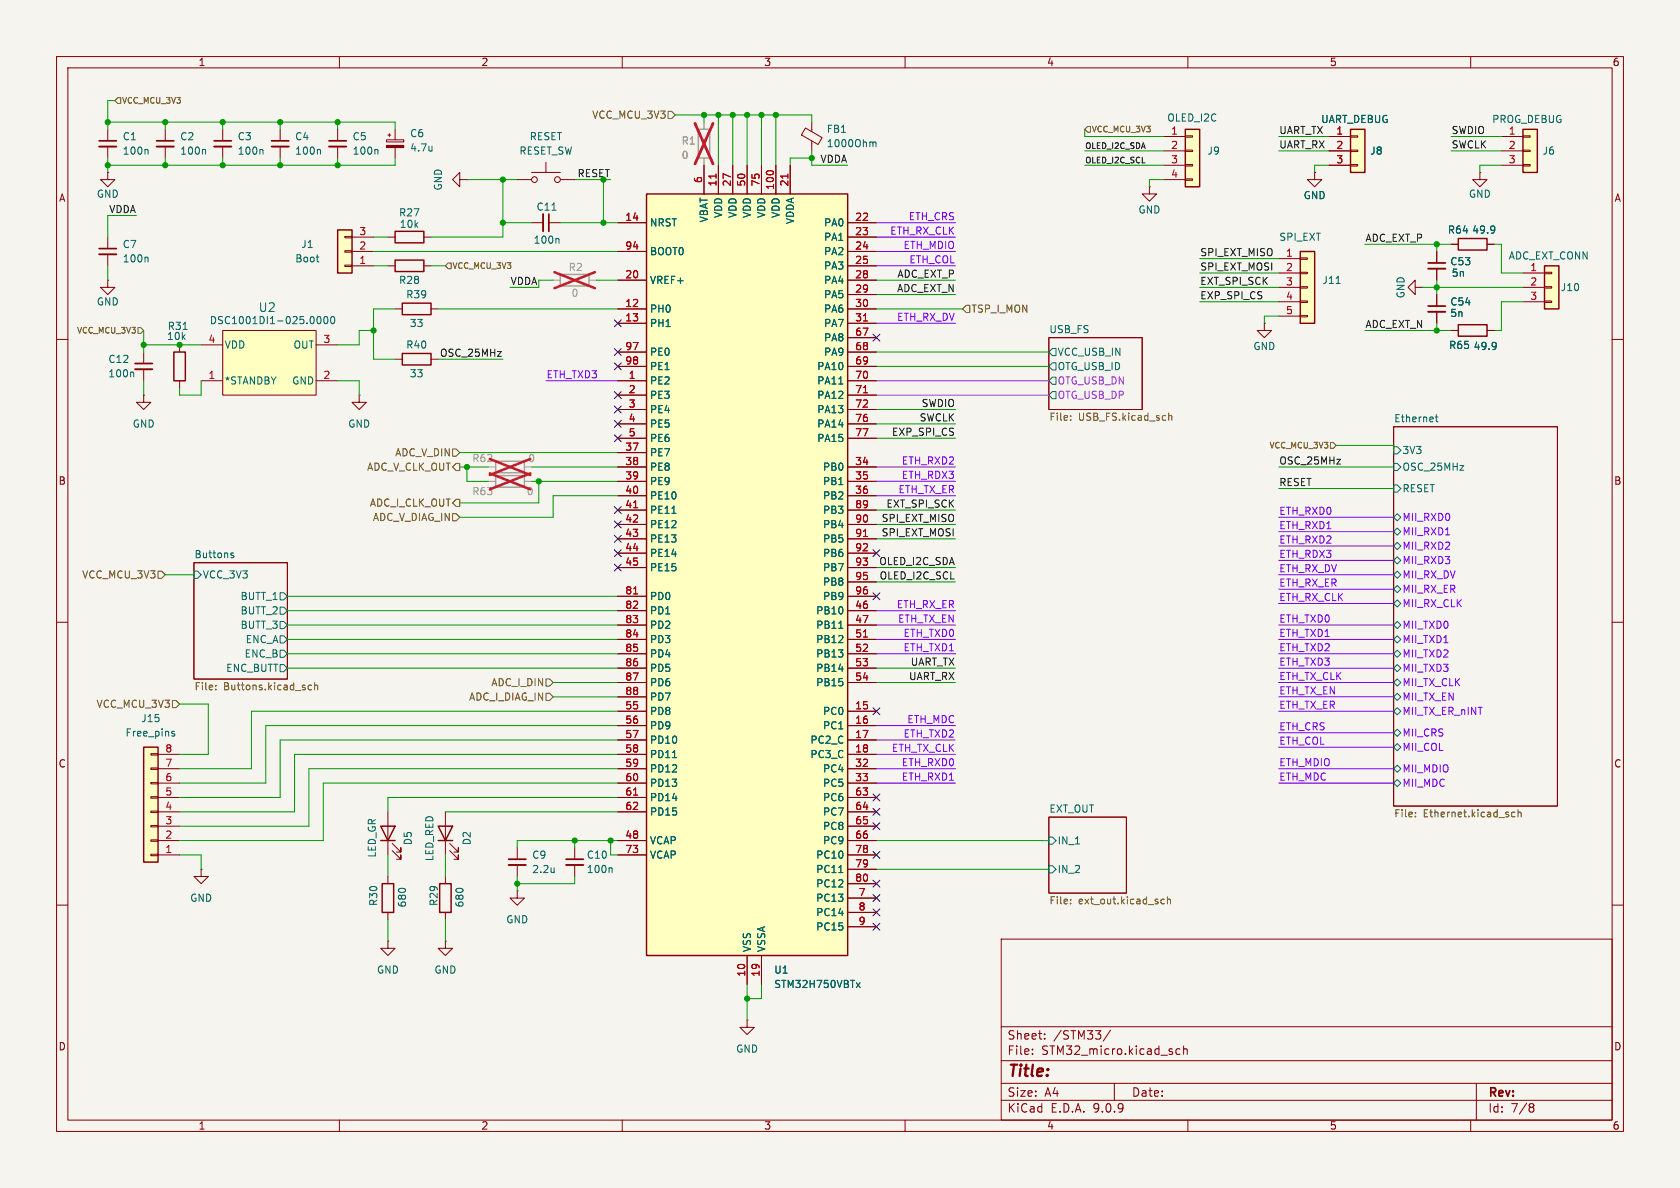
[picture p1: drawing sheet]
<svg xmlns="http://www.w3.org/2000/svg" width="297mm" height="210mm" viewBox="0 0 297 210" stroke-linecap="round" stroke-linejoin="round" font-family="sans-serif">
<path d="M0 0h297v210h-297z" fill="#f5f4ef" stroke="#f5f4ef" stroke-width=".18"/>
<g fill="none" stroke="#840000" stroke-width=".18">
<path d="M10 10h277v190h-277zM12 12h273v186h-273zM60 10v2M110 10v2M160 10v2M210 10v2M260 10v2M94 39.4h2M97 39.4h2.1M185.4 59.7h16.5v12.7h-16.5zM10 60h2M246.4 75.4h28.9v67.1h-28.9z"/>
<path d="M285 60h2M34.3 99.5h16.5v20.5h-16.5zM10 110h2M285 110h2M185.4 144.4h13.7v13.5h-13.7zM10 160h2M177 166h108v32h-108zM285 160h2M60 198v2M110 198v2M160 198v2M177 194.5h108"/>
<path d="M177 191.5h108M177 187.5h108M177 181.5h108M182.5 186.3v.1M182.5 185.5v.1M184.7 183.6v.1M184.7 182.8v.1M196.3 182.1l-1.3 2M197 191.5v3M208.6 185.5l-.4-.1-.3 .3v.4l.1 .2h.6M209.2 185.5l.3-.1 .3 .1 .1 .9M209.2 184.9v1.5"/>
<path d="M210 198v2M260 198v2M261 191.5v6.5M270.6 195.1l.4 .1 .2 .2-.3 .3M270.6 195.7h.3M270.9 195.7l.2 .2 .1 .4-.2 .2-.4 .1"/>
</g>
<g fill="none" stroke="#006464" stroke-width=".18">
<path d="M97.6 37.2h.7M98.6 42.2l.2 .1v.7M186.1 64.1h.6v1.3h-.6l-.7-.6zM186.1 61.6h.6v1.3h-.6l-.7-.7zM186.1 66.7h.6v1.2h-.6l-.7-.6zM186.1 69.2h.6v1.3h-.6l-.7-.6zM246.4 79h.6l.6 .6-.6 .6h-.6zM253.7 73.7h.5M253.9 73.3v1.1l.3 .2M40.8 98l.5 .3-.1 .3-.4-.1M41.3 97.8l-.3-.1-.2 .2M246.4 91.4l.6-.6 .6 .6-.6 .7z"/>
<path d="M246.4 94l.6-.7 .6 .7-.6 .6zM246.4 96.5l.6-.6 .6 .6-.6 .7zM246.4 99.1l.6-.7 .6 .7-.6 .6zM246.4 81.9h.6l.6 .7-.6 .6h-.6zM246.4 85.7h.6l.6 .7-.6 .6h-.6zM34.3 101h.6l.7 .6-.7 .6h-.6zM49.5 104.8h.7l.6 .6-.6 .6h-.7zM49.5 107.3h.7l.6 .7-.6 .6h-.7zM49.5 109.9h.7l.6 .6-.6 .6h-.7zM49.5 112.4h.7l.6 .6-.6 .7h-.7zM49.5 114.9h.7l.6 .7-.6 .6h-.7zM49.5 117.5h.7l.6 .6-.6 .6h-.7z"/>
<path d="M246.4 106.7l.6-.7 .6 .7-.6 .6zM246.4 101.6l.6-.6 .6 .6-.6 .6zM246.4 104.1l.6-.6 .6 .6-.6 .7zM246.4 110.5l.6-.6 .6 .6-.6 .6zM246.4 115.6l.6-.7 .6 .7-.6 .6zM246.4 118.1l.6-.6 .6 .6-.6 .6zM246.4 113l.6-.6 .6 .6-.6 .7zM246.4 132.1l.6-.7 .6 .7-.6 .6zM246.4 129.5l.6-.6 .6 .6-.6 .7zM246.4 135.9l.6-.6 .6 .6-.6 .6zM246.4 120.7l.6-.7 .6 .7-.6 .6zM246.4 123.2l.6-.6 .6 .6-.6 .6z"/>
<path d="M246.4 125.7l.6-.6 .6 .6-.6 .7zM247 137.8l.6 .6-.6 .7-.6-.7zM185.4 148h.7l.6 .6-.6 .6h-.7zM185.4 153h.7l.6 .7-.6 .6h-.7z"/>
</g>
<g fill="none" stroke="#725600" stroke-width=".18">
<path d="M189.3 74.2v.1M189.3 73.5v.1M206.6 73v1.3M206.6 73.6l.2-.1h.3l.1 .8M38.1 121.8v.1M38.1 121.2v.1M55.1 121.2l-.4-.1-.2 .2 .1 .6h.5M55.6 121.2l.2-.1 .3 .1 .1 .7M55.6 120.7v1.2M189.3 159v.1M189.3 159.7v.1M205.3 159.7l.2 .1 .3-.1"/>
<path d="M205.8 159l-.3-.1-.2 .2M206.4 159.1l.2-.2 .3 .1v.8M206.4 158.5v1.3M250.2 144.3v.1M250.2 143.6v.1M267.8 143.6h-.3l-.3 .2 .1 .5h.5M268.4 143.7l.2-.1h.3v.8M268.4 143.1v1.3"/>
</g>
<path d="M255.6 94.6h.7" fill="none" stroke="#7a00ff" stroke-width=".18"/>
<path d="M97 37.8v3.1" fill="none" stroke="#840000" stroke-width=".3"/>
<path d="M96 37.8v3.1" fill="none" stroke="#840000" stroke-width=".33"/>
<path d="M25.4 132.1h2.5v20.3h-2.5z" fill="#ffffc2"/>
<path d="M25.4 132.1h2.5v20.3h-2.5zM67.3 146.1h2.5l-1.2 2.5zM67.3 148.6h2.5M67.6 156.2h2v5.1h-2zM77.5 146.1h2.5l-1.3 2.5zM77.5 148.6h2.5M77.7 156.2h2.1v5.1h-2.1z" fill="none" stroke="#840000" stroke-width=".25"/>
<g fill="none" stroke="#840000" stroke-width=".18">
<path d="M59.7 22.9v2M59.7 25.9v2M68.3 24.7h3.1v.4h-3.1zM68.6 23.9h.5M68.8 23.6v.5M69.8 22.9v1.8M69.8 26.1v1.8M223.5 57.2v1.2h1.3l-1.3 1.3-1.3-1.3h1.3M223.5 57.2h.1M254 52.1v2M254 55.1v2.1M25.4 62.2v2.1"/>
<path d="M25.4 65.3v2M26.7 138.3h1.2v.3h-1.2zM26.7 135.8h1.2v.2h-1.2zM26.7 133.2h1.2v.3h-1.2zM27.9 138.4h3.8M27.9 135.9h3.8M27.9 133.4h3.8M26.7 151h1.2v.3h-1.2zM26.7 148.5h1.2v.2h-1.2zM26.7 145.9h1.2v.3h-1.2zM26.7 143.4h1.2v.2h-1.2zM26.7 140.8h1.2v.3h-1.2z"/>
<path d="M27.9 151.1h3.8M27.9 148.6h3.8M27.9 146.1h3.8M27.9 143.5h3.8M27.9 141h3.8M35.6 153.7v1.2h1.2l-1.2 1.3-1.3-1.3h1.3M35.6 153.7h.1M68.6 143.5v7.6M68.6 154.9v1.3M69.3 150.4l1.6 1.5v-.8v.8h-.8M69.3 149.1l1.6 1.5v-.7v.7h-.8M78.7 143.5v7.6"/>
<path d="M78.7 154.9v1.3M79.5 150.4l1.5 1.5v-.8v.8h-.7M79.5 149.1l1.5 1.5v-.7v.7h-.7M101.6 149.9v2M101.6 152.9v2M68.6 166.4v1.2h1.2l-1.2 1.3-1.3-1.3h1.3M68.6 166.4h.1M68.6 161.3v1.3M78.7 166.4v1.2h1.3l-1.3 1.3-1.2-1.3h1.2M78.7 166.4h.1M78.7 161.3v1.3M132.1 180.3v1.3h1.2l-1.2 1.3-1.3-1.3h1.3"/>
<path d="M132.1 180.3h.1"/>
</g>
<path d="M66.6 26.4l.2 .2v.7M76.4 25.9v.8M76.4 26.6h-.1M23.5 65.8l.1 .2v.6M30.4 129.6l.5 .3-.1 .2h-.3M30.4 129.3h.4M108 153.4l.2 .2v.6" fill="none" stroke="#006464" stroke-width=".18"/>
<path d="M58.2 24.9h3M252.5 54.1h3M23.9 64.3h3M100.1 151.9h3" fill="none" stroke="#840000" stroke-width=".3"/>
<path d="M58.2 25.9h3M252.5 55.1h3M23.9 65.3h3M100.1 152.9h3" fill="none" stroke="#840000" stroke-width=".33"/>
<path d="M68.3 25.7h3.1v.4h-3.1z" fill="#840000" stroke="#840000" stroke-width=".18"/>
<path d="M87.6 81.5h5.1v2.1h-5.1z" fill="none" stroke="#9c9b98" stroke-width=".25"/>
<path d="M86.4 82.6h1.2M92.7 82.6h1.3" fill="none" stroke="#9c9b98" stroke-width=".18"/>
<path d="M86.6 81.1l7.2 2.9M93.8 81.1l-7.2 2.9" fill="none" stroke="#e12e31" stroke-width=".46"/>
<path d="M114.3 34.3h35.6v134.6h-35.6z" fill="#ffffc2"/>
<path d="M114.3 34.3h35.6v134.6h-35.6zM69.8 46h5.1v2h-5.1zM71.1 53.6h5.1v2h-5.1zM257.8 57.4h5.1v2h-5.1zM71.1 62.5h5.1v2h-5.1z" fill="none" stroke="#840000" stroke-width=".25"/>
<g fill="none" stroke="#840000" stroke-width=".18">
<path d="M109.2 39.4h5.1M124.5 29.2v5.1M127 29.2v5.1M129.5 29.2v5.1M132.1 29.2v5.1M134.6 29.2v5.1M137.2 29.2v5.1M139.7 29.2v5.1M149.9 39.4h5M261.6 30.5v1.3h1.3l-1.3 1.2-1.3-1.2h1.3M261.6 30.5h.1M68.6 47h1.2"/>
<path d="M69.8 54.6h1.3M74.9 47h1.3M76.2 54.6h1.3M109.2 44.5h5.1M109.2 49.5h5.1M109.2 54.6h5.1M109.2 57.2h5.1M149.9 44.5h5M149.9 49.5h5M149.9 54.6h5M149.9 57.2h5M149.9 41.9h5"/>
<path d="M149.9 47h5M149.9 52.1h5M149.9 59.7h5M256.5 58.4h1.3M262.9 58.4h1.3M69.8 63.5h1.3M76.2 63.5h1.3M109.2 62.2h5.1M109.2 64.8h5.1M109.2 67.3h5.1M109.2 69.9h5.1M109.2 72.4h5.1"/>
<path d="M109.2 74.9h5.1M109.2 77.5h5.1M149.9 62.2h5M149.9 64.8h5M149.9 67.3h5M149.9 69.9h5M149.9 72.4h5M149.9 74.9h5M149.9 77.5h5M109.2 80h5.1M109.2 82.6h5.1M109.2 85.1h5.1"/>
<path d="M109.2 87.6h5.1M109.2 90.2h5.1M109.2 92.7h5.1M109.2 95.3h5.1M109.2 97.8h5.1M149.9 82.6h5M149.9 85.1h5M149.9 87.6h5M149.9 90.2h5M149.9 92.7h5M149.9 95.3h5M149.9 97.8h5"/>
<path d="M109.2 100.3h5.1M109.2 105.4h5.1M109.2 108h5.1M109.2 110.5h5.1M109.2 113h5.1M109.2 115.6h5.1M109.2 118.1h5.1M149.9 100.3h5M149.9 105.4h5M149.9 108h5M149.9 110.5h5M149.9 113h5"/>
<path d="M149.9 115.6h5M149.9 118.1h5M149.9 102.9h5M109.2 120.7h5.1M109.2 123.2h5.1M109.2 125.7h5.1M109.2 128.3h5.1M109.2 130.8h5.1M109.2 133.4h5.1M109.2 135.9h5.1M109.2 138.4h5.1M149.9 120.7h5"/>
<path d="M149.9 125.7h5M149.9 128.3h5M149.9 130.8h5M149.9 133.4h5M149.9 135.9h5M149.9 138.4h5M109.2 141h5.1M109.2 143.5h5.1M109.2 148.6h5.1M109.2 151.1h5.1M149.9 141h5M149.9 143.5h5"/>
<path d="M149.9 148.6h5M149.9 151.1h5M149.9 146.1h5M149.9 153.7h5M149.9 156.2h5M149.9 158.8h5M132.1 168.9v5.1M134.6 168.9v5.1M149.9 161.3h5M149.9 163.8h5"/>
</g>
<path d="M148.3 67.9h.7M264.4 60.6h.1a1.07 1.07 0 0 1-.2 1.1M264.5 61.1l-.1 .1M118.8 90.7h.7M148.3 111.1h.7M118.9 133.9h.7M148.3 154.2h.7M151.4 173.7l.7 .9M152.1 173.7l-.7 .9" fill="none" stroke="#006464" stroke-width=".18"/>
<path d="M126.6 30.8v.7M139.3 30.8v.7M152.6 56.7h.8M152.6 69.4h.8M112 89.8h.7M152.6 94.8h.8M112 105h.7M152.6 112.6h.8M112 140.6h.7" fill="none" stroke="#a90000" stroke-width=".18"/>
<path d="M99.1 48.5h5v2h-5zM87.6 84.1h5.1v2h-5.1z" fill="none" stroke="#9c9b98" stroke-width=".25"/>
<path d="M97.8 49.5h1.3M104.1 49.5h1.3M86.4 85.1h1.2M92.7 85.1h1.3" fill="none" stroke="#9c9b98" stroke-width=".18"/>
<path d="M98 48.1l7.2 2.8M105.2 48.1l-7.2 2.8M86.6 83.7l7.2 2.8M93.8 83.7l-7.2 2.8" fill="none" stroke="#e12e31" stroke-width=".46"/>
<path d="M273 47h2.6v7.6h-2.6z" fill="#ffffc2"/>
<path d="M273 47h2.6v7.6h-2.6z" fill="none" stroke="#840000" stroke-width=".25"/>
<path d="M269.2 48.3h3.8M269.2 50.8h3.8M269.2 53.3h3.8M273 48.1h1.3v.3h-1.3zM273 50.7h1.3v.2h-1.3zM273 53.2h1.3v.3h-1.3z" fill="none" stroke="#840000" stroke-width=".18"/>
<path d="M229.9 44.5h2.5v12.7h-2.5z" fill="#ffffc2"/>
<path d="M229.9 44.5h2.5v12.7h-2.5z" fill="none" stroke="#840000" stroke-width=".25"/>
<path d="M19 41.9v2M19 45v2M226.1 45.7h3.8M226.1 48.3h3.8M226.1 50.8h3.8M226.1 53.3h3.8M226.1 55.9h3.8M229.9 45.6h1.2v.2h-1.2zM229.9 48.1h1.2v.3h-1.2zM229.9 50.7h1.2v.2h-1.2zM229.9 53.2h1.2v.3h-1.2zM229.9 55.8h1.2v.2h-1.2z" fill="none" stroke="#840000" stroke-width=".18"/>
<path d="M26 45.5l.2 .1v.7M236.2 50.1h.7" fill="none" stroke="#006464" stroke-width=".18"/>
<path d="M123.4 22.9h2.1v5h-2.1z" fill="none" stroke="#9c9b98" stroke-width=".25"/>
<path d="M124.5 21.6v1.3M124.5 27.9v1.3" fill="none" stroke="#9c9b98" stroke-width=".18"/>
<path d="M122.9 21.8l3.2 7.2M126.1 21.8l-3.2 7.2" fill="none" stroke="#e12e31" stroke-width=".46"/>
<path d="M17.5 43.9h3.1" fill="none" stroke="#840000" stroke-width=".3"/>
<path d="M17.5 45h3.1" fill="none" stroke="#840000" stroke-width=".33"/>
<path d="M238.8 22.9h2.5v7.6h-2.5z" fill="#ffffc2"/>
<path d="M238.8 22.9h2.5v7.6h-2.5zM30.7 62.2h2.1v5.1h-2.1z" fill="none" stroke="#840000" stroke-width=".25"/>
<g fill="none" stroke="#840000" stroke-width=".18">
<path d="M49.5 22.9v2M49.5 25.9v2M142.4 22.6l2.9 1.7-.7 1.3-2.9-1.7zM143.5 21.6v1.6M143.5 24.9v1.8M232.4 30.5v1.3h1.3l-1.3 1.2-1.3-1.2h1.3M232.4 30.5h.1M234.9 24.1h3.9M234.9 26.7h3.9M234.9 29.2h3.9M238.8 24h1.2v.3h-1.2zM238.8 26.5h1.2v.3h-1.2z"/>
<path d="M238.8 29.1h1.2v.2h-1.2zM25.4 69.9v1.2h1.3l-1.3 1.3-1.3-1.3h1.3M25.4 69.9h.1M31.7 61v1.2M31.7 67.3v1.3"/>
</g>
<path d="M48 24.9h3.1" fill="none" stroke="#840000" stroke-width=".3"/>
<path d="M48 25.9h3.1" fill="none" stroke="#840000" stroke-width=".33"/>
<path d="M56.5 26.4l.2 .2v.7M154.3 25.3l.2-.2 .3 .1 .1 .7M32.4 58.2h.7" fill="none" stroke="#006464" stroke-width=".18"/>
<path d="M269.2 22.9h2.6v7.6h-2.6z" fill="#ffffc2"/>
<path d="M269.2 22.9h2.6v7.6h-2.6z" fill="none" stroke="#840000" stroke-width=".25"/>
<path d="M19 22.9v2M19 25.9v2M265.4 24.1h3.8M265.4 26.7h3.8M265.4 29.2h3.8M269.2 24h1.3v.3h-1.3zM269.2 26.5h1.3v.3h-1.3zM269.2 29.1h1.3v.2h-1.3z" fill="none" stroke="#840000" stroke-width=".18"/>
<path d="M17.5 24.9h3.1" fill="none" stroke="#840000" stroke-width=".3"/>
<path d="M17.5 25.9h3.1" fill="none" stroke="#840000" stroke-width=".33"/>
<path d="M26 26.4l.2 .2v.7" fill="none" stroke="#006464" stroke-width=".18"/>
<path d="M39.4 58.4h16.5v11.5h-16.5z" fill="#ffffc2"/>
<g fill="none" stroke="#840000" stroke-width=".18">
<path d="M19 30.5v1.3h1.3l-1.3 1.2-1.2-1.2h1.2M19 30.5h.1M203.2 33v1.3h1.3l-1.3 1.3-1.3-1.3h1.3M203.2 33h.1M39.4 58.4h16.5v11.5h-16.5zM250.2 50.8v-1.3l-1.3 1.3 1.3 1.3v-1.3h1.3M251.5 50.8h.1M35.6 61h3.8M35.6 67.3h3.8M55.9 61h3.8M55.9 67.3h3.8M63.5 69.9v1.2h1.3l-1.3 1.3-1.3-1.3h1.3"/>
<path d="M63.5 69.9h.1"/>
</g>
<path d="M56.2 56h.1a.68 .68 0 0 1 .5 .6 .68 .68 0 0 1-.5 .6 .84 .84 0 0 1-.1-1.2zM57.4 56.1l.1-.1a.68 .68 0 0 1 .5 .6 .68 .68 0 0 1-.5 .6l-.1-.1-.2-.4zM58.6 56h.2a.68 .68 0 0 1 .4 .6 .68 .68 0 0 1-.4 .6 .84 .84 0 0 1-.2-1.2z" fill="none" stroke="#006464" stroke-width=".18"/>
<path d="M209.5 22.9h2.6v10.1h-2.6z" fill="#ffffc2"/>
<path d="M209.5 22.9h2.6v10.1h-2.6z" fill="none" stroke="#840000" stroke-width=".25"/>
<g fill="none" stroke="#840000" stroke-width=".18">
<path d="M39.4 22.9v2M39.4 25.9v2M81.3 31.8v-1.3l-1.3 1.3 1.3 1.2v-1.2h1.2M82.5 31.8h.1M205.7 24.1h3.8M205.7 26.7h3.8M205.7 29.2h3.8M205.7 31.8h3.8M209.5 24h1.3v.3h-1.3zM209.5 26.5h1.3v.3h-1.3zM209.5 29.1h1.3v.2h-1.3zM209.5 31.6h1.3v.3h-1.3z"/>
<path d="M19 49.5v1.3h1.3l-1.3 1.3-1.2-1.3h1.2M19 49.5h.1M254 44.5v2M254 47.5v2M91.4 157.5v1.3h1.3l-1.3 1.2-1.2-1.2h1.2M91.4 157.5h.1M91.4 149.9v2M91.4 152.9v2"/>
</g>
<path d="M37.8 24.9h3.1M252.5 46.5h3M89.9 151.9h3.1" fill="none" stroke="#840000" stroke-width=".3"/>
<path d="M37.8 25.9h3.1M252.5 47.5h3M89.9 152.9h3.1" fill="none" stroke="#840000" stroke-width=".33"/>
<path d="M46.3 26.4l.2 .2v.7M98 153.4v.9M98 154.1l-.1 .1" fill="none" stroke="#006464" stroke-width=".18"/>
<path d="M59.7 40.6h2.5v7.7h-2.5z" fill="#ffffc2"/>
<path d="M59.7 40.6h2.5v7.7h-2.5zM69.8 40.9h5.1v2h-5.1zM257.8 42.2h5.1v2h-5.1z" fill="none" stroke="#840000" stroke-width=".25"/>
<g fill="none" stroke="#840000" stroke-width=".18">
<path d="M29.2 22.9v2M29.2 25.9v2M91.4 31.8h2.6M94 30.5h5.1M96.5 28.7v1.8M99.1 31.8h2.5M109.2 39.4h5.1M124.5 29.2v5.1M127 29.2v5.1M129.5 29.2v5.1M132.1 29.2v5.1M134.6 29.2v5.1"/>
<path d="M137.2 29.2v5.1M139.7 29.2v5.1M149.9 39.4h5M232.4 30.5h.1M234.9 24.1h3.9M234.9 26.7h3.9M234.9 29.2h3.9M61 46.9h1.2v.2h-1.2zM61 44.3h1.2v.3h-1.2zM61 41.8h1.2v.2h-1.2zM62.2 47h3.8M62.2 44.5h3.8"/>
<path d="M62.2 41.9h3.8M68.6 41.9h1.2M74.9 41.9h1.3M109.2 44.5h5.1M109.2 49.5h5.1M109.2 54.6h5.1M109.2 57.2h5.1M149.9 47h5M149.9 44.5h5M149.9 41.9h5M149.9 49.5h5M149.9 54.6h5"/>
<path d="M149.9 57.2h5M149.9 52.1h5M149.9 59.7h5M254 44.5v2M254 47.5v2M254 52.1v2M254 55.1v2.1M256.5 43.2h1.3M256.5 58.4h1.3M262.9 43.2h1.3M262.9 58.4h1.3M109.2 62.2h5.1"/>
<path d="M109.2 64.8h5.1M109.2 67.3h5.1M109.2 69.9h5.1M109.2 72.4h5.1M109.2 74.9h5.1M109.2 77.5h5.1M149.9 62.2h5M149.9 64.8h5M149.9 67.3h5M149.9 69.9h5M149.9 72.4h5M149.9 74.9h5"/>
<path d="M149.9 77.5h5M109.2 80h5.1M109.2 82.6h5.1M109.2 85.1h5.1M109.2 87.6h5.1M109.2 90.2h5.1M109.2 92.7h5.1M109.2 95.3h5.1M109.2 97.8h5.1M149.9 82.6h5M149.9 85.1h5M149.9 87.6h5"/>
<path d="M149.9 90.2h5M149.9 92.7h5M149.9 95.3h5M149.9 97.8h5M109.2 100.3h5.1M109.2 105.4h5.1M109.2 108h5.1M109.2 110.5h5.1M109.2 113h5.1M109.2 115.6h5.1M109.2 118.1h5.1M149.9 100.3h5"/>
<path d="M149.9 105.4h5M149.9 108h5M149.9 110.5h5M149.9 113h5M149.9 115.6h5M149.9 118.1h5M149.9 102.9h5M109.2 120.7h5.1M109.2 123.2h5.1M109.2 125.7h5.1M109.2 128.3h5.1M109.2 130.8h5.1"/>
<path d="M109.2 133.4h5.1M109.2 135.9h5.1M109.2 138.4h5.1M149.9 120.7h5M149.9 125.7h5M149.9 128.3h5M149.9 130.8h5M149.9 133.4h5M149.9 135.9h5M149.9 138.4h5M109.2 141h5.1M109.2 143.5h5.1"/>
<path d="M109.2 148.6h5.1M109.2 151.1h5.1M149.9 141h5M149.9 143.5h5M149.9 148.6h5M149.9 151.1h5M149.9 146.1h5M149.9 153.7h5M149.9 156.2h5M149.9 158.8h5M132.1 168.9v5.1M134.6 168.9v5.1"/>
<path d="M149.9 161.3h5M149.9 163.8h5"/>
<circle cx="94.5" cy="31.8" r=".51"/>
<circle cx="98.6" cy="31.8" r=".51"/>
</g>
<g fill="none" stroke="#006464" stroke-width=".18">
<path d="M36.2 26.4l.1 .2v.7M55.9 45.5h.5M56.3 46.3h.1M264.1 40l.1 .1a1.07 1.07 0 0 1-.1 1M264.3 40.5l-.2 .2M148.3 67.9h.7M264.4 60.6h.1a1.07 1.07 0 0 1-.2 1.1M264.5 61.1l-.1 .1M118.8 90.7h.7M148.3 111.1h.7M118.9 133.9h.7M148.3 154.2h.7"/>
<path d="M151.4 173.7l.7 .9M152.1 173.7l-.7 .9"/>
</g>
<path d="M27.7 24.9h3" fill="none" stroke="#840000" stroke-width=".3"/>
<path d="M27.7 25.9h3" fill="none" stroke="#840000" stroke-width=".33"/>
<g fill="none" stroke="#725600" stroke-width=".18">
<path d="M20.8 17.3h.5v1h-.5l-.5-.5zM118.1 19.7h.6l.7 .6-.7 .7h-.6zM192.3 22.4h.5v1h-.5l-.5-.5zM24.4 57.9h.5l.5 .5-.5 .5h-.5zM79.2 46.5h.6v1h-.6l-.5-.5zM170.8 54h.6v1.2h-.6l-.6-.6zM80 79.4h.6l.7 .6-.7 .6h-.6zM235.2 78.2h.5l.5 .5-.5 .5h-.5zM80 90.8h.6l.7 .6-.7 .7h-.6zM80.6 88.3h.7v1.2h-.7l-.6-.6zM80.6 81.9h.7v1.3h-.7l-.6-.6zM27.9 101h.7l.6 .6-.6 .6h-.7z"/>
<path d="M30.5 123.8h.6l.6 .7-.6 .6h-.6zM96.5 122.6h.7l.6 .6-.6 .6h-.7zM96.5 120h.7l.6 .7-.6 .6h-.7z"/>
</g>
<g fill="none" stroke="#009600" stroke-width=".18">
<path d="M20.3 17.8h-1.3v5.1M19 21.6h50.8v1.3M19 27.9v2.6M24.1 38.1h-5.1v3.8M29.2 21.6v1.3M29.2 27.9v1.3M39.4 21.6v1.3M39.4 27.9v1.3M49.5 21.6v1.3M49.5 27.9v1.3M59.7 21.6v1.3M59.7 27.9v1.3"/>
<path d="M69.8 27.9v1.3h-50.8M82.5 31.8h8.9M88.9 39.4h5.1M88.9 31.8v10.1h-12.7M99.1 39.4h10.1M101.6 31.8h5.1v7.6M119.4 20.3h24.1v1.3M124.5 20.3v1.3M127 20.3v8.9M129.5 20.3v8.9M132.1 20.3v8.9M134.6 20.3v8.9"/>
<path d="M137.2 20.3v8.9M143.5 26.7v2.5h6.4M143.5 27.9h-3.8v1.3M191.8 29.2h13.9M191.8 26.7h13.9M191.8 22.9v1.2h13.9M205.7 31.8h-2.5v1.2M226.1 26.7h8.8M226.1 24.1h8.8M234.9 29.2h-2.5v1.3M256.5 26.7h8.9M256.5 24.1h8.9"/>
<path d="M265.4 29.2h-3.8v1.3M19 47v2.5M25.4 58.4v3.8M66 58.4h-2.5v2.6h-3.8M66 41.9h2.6M66 47h2.6M66 44.5h43.2M69.8 54.6h-3.8v8.9h3.8M76.2 47h2.5M77.5 54.6h31.7M90.2 50.8h5M95.2 49.5h2.6"/>
<path d="M105.4 49.5h3.8M154.9 49.5h14M154.9 54.6h15.3M154.9 52.1h14M212.1 48.3h14M212.1 53.3h14M212.1 45.7h14M212.1 50.8h14M226.1 55.9h-2.6v1.3M241.3 43.2h15.2M241.3 58.4h15.2M251.5 50.8h17.7"/>
<path d="M254 43.2v1.3M254 49.5v2.6M254 57.2v1.2M264.2 43.2h1.2v5.1h3.8M269.2 53.3h-3.8v5.1h-1.2M25.4 61h10.2M25.4 67.3v2.6M35.6 67.3v2.6h-3.9v-1.3M59.7 67.3h3.8v2.6M77.5 63.5h11.4M154.9 62.2h30.5M154.9 64.8h30.5"/>
<path d="M154.9 77.5h14M154.9 74.9h14M154.9 72.4h14M236.2 78.7h10.2v.9M81.3 82.6h5.1M81.3 80h27.9M82.5 82.6v2.5h3.9M94 82.6h15.2M94 85.1h15.2M95.2 85.1v3.8h-13.9M109.2 87.6h-11.4v3.8h-16.5M154.9 92.7h14"/>
<path d="M154.9 90.2h14M154.9 95.3h14M226.1 82.6h20.3M226.1 86.4h20.3M29.2 101.6h5.1M50.8 118.1h58.4M50.8 113h58.4M50.8 115.6h58.4M50.8 105.4h58.4M50.8 110.5h58.4M50.8 108h58.4M154.9 118.1h14"/>
<path d="M154.9 102.9h14M154.9 100.3h14M31.7 124.5h5.1v8.9h-5.1M97.8 120.7h11.4M97.8 123.2h11.4M109.2 138.4h-52.1v10.2h-25.4M109.2 125.7h-64.8v10.2h-12.7M109.2 135.9h-54.6v10.2h-22.9M109.2 128.3h-62.2v10.1h-15.3M109.2 133.4h-57.1v10.1h-20.4M109.2 130.8h-59.7v10.2h-17.8M154.9 120.7h14"/>
<path d="M31.7 151.1h3.9v2.6M68.6 151.1v3.8M78.7 151.1v3.8M78.7 143.5h30.5M91.4 154.9v2.6M101.6 148.6v1.3M101.6 154.9v1.3h-10.2M107.9 148.6v2.5h1.3M109.2 148.6h-17.8v1.3M109.2 141h-40.6v2.5M154.9 148.6h30.5M154.9 153.7h30.5"/>
<path d="M184.1 148.6h.1M68.6 162.6v3.8M78.7 162.6v3.8M132.1 174v6.3M134.6 174v2.5h-2.5"/>
</g>
<g fill="none" stroke="#7a00ff" stroke-width=".18">
<path d="M154.9 39.4h14M154.9 57.2h14M154.9 47h14M154.9 44.5h14M154.9 41.9h14M96.5 67.3h12.7M154.9 87.6h14M154.9 85.1h14M154.9 82.6h14M226.1 91.4h20.3M226.1 96.5h20.3M226.1 94h20.3"/>
<path d="M226.1 99.1h20.3M154.9 110.5h14M154.9 113h14M154.9 115.6h14M154.9 108h14M226.1 106.7h20.3M226.1 101.6h20.3M226.1 104.1h20.3M226.1 110.5h20.3M226.1 113h20.3M226.1 118.1h20.3M226.1 115.6h20.3"/>
<path d="M154.9 138.4h14M154.9 135.9h14M154.9 130.8h14M154.9 128.3h14M154.9 133.4h14M226.1 138.4h20.3M226.1 123.2h20.3M226.1 135.9h20.3M226.1 129.5h20.3M226.1 125.7h20.3M226.1 132.1h20.3M226.1 120.7h20.3"/>
</g>
<path d="M154.9 69.9h30.5M154.9 67.3h30.5" fill="none" stroke="#ff00e0" stroke-width=".18"/>
<g fill="none" stroke="#000084" stroke-width=".18">
<path d="M108.6 56.5l1.2 1.3M109.8 56.5l-1.2 1.3M154.3 59.1l1.2 1.2M155.5 59.1l-1.2 1.2M108.6 71.8l1.2 1.2M108.6 76.9l1.2 1.2M108.6 74.3l1.2 1.2M108.6 64.2l1.2 1.2M108.6 61.6l1.2 1.2M108.6 69.2l1.2 1.3M109.8 71.8l-1.2 1.2M109.8 76.9l-1.2 1.2"/>
<path d="M109.8 74.3l-1.2 1.2M109.8 64.2l-1.2 1.2M109.8 61.6l-1.2 1.2M109.8 69.2l-1.2 1.3M108.6 89.6l1.2 1.2M108.6 94.6l1.2 1.3M108.6 92.1l1.2 1.2M108.6 97.2l1.2 1.2M108.6 99.7l1.2 1.2M109.8 89.6l-1.2 1.2M109.8 94.6l-1.2 1.3M109.8 92.1l-1.2 1.2"/>
<path d="M109.8 97.2l-1.2 1.2M109.8 99.7l-1.2 1.2M154.3 97.2l1.2 1.2M155.5 97.2l-1.2 1.2M154.3 104.8l1.2 1.2M155.5 104.8l-1.2 1.2M154.3 125.1l1.2 1.2M155.5 125.1l-1.2 1.2M154.3 158.1l1.2 1.3M154.3 145.4l1.2 1.3M154.3 155.6l1.2 1.2M154.3 140.4l1.2 1.2"/>
<path d="M154.3 142.9l1.2 1.2M154.3 150.5l1.2 1.2M155.5 158.1l-1.2 1.3M155.5 145.4l-1.2 1.3M155.5 155.6l-1.2 1.2M155.5 140.4l-1.2 1.2M155.5 142.9l-1.2 1.2M155.5 150.5l-1.2 1.2M154.3 163.2l1.2 1.2M154.3 160.7l1.2 1.2M155.5 163.2l-1.2 1.2M155.5 160.7l-1.2 1.2"/>
</g>
<path d="M124.5 21.6v1.3M124.5 27.9v1.3" fill="none" stroke="#9c9b98" stroke-width=".18"/>
<path d="M122.9 21.8l3.2 7.2M126.1 21.8l-3.2 7.2" fill="none" stroke="#e12e31" stroke-width=".46"/>
<path d="M126.6 30.8v.7M139.3 30.8v.7M152.6 56.7h.8M152.6 69.4h.8M112 89.8h.7M152.6 94.8h.8M112 105h.7M152.6 112.6h.8M112 140.6h.7" fill="none" stroke="#a90000" stroke-width=".18"/>
<g fill="#009600" stroke="#009600" stroke-width=".18">
<circle cx="49.5" cy="29.2" r=".46"/>
<circle cx="49.5" cy="21.6" r=".46"/>
<circle cx="19" cy="29.2" r=".46"/>
<circle cx="29.2" cy="29.2" r=".46"/>
<circle cx="39.4" cy="21.6" r=".46"/>
<circle cx="29.2" cy="21.6" r=".46"/>
<circle cx="39.4" cy="29.2" r=".46"/>
<circle cx="25.4" cy="61" r=".46"/>
<circle cx="19" cy="21.6" r=".46"/>
<circle cx="82.5" cy="82.6" r=".46"/>
<circle cx="101.6" cy="148.6" r=".46"/>
<circle cx="107.9" cy="148.6" r=".46"/>
<circle cx="132.1" cy="176.5" r=".46"/>
<circle cx="91.4" cy="156.2" r=".46"/>
<circle cx="59.7" cy="29.2" r=".46"/>
<circle cx="31.7" cy="61" r=".46"/>
<circle cx="66" cy="58.4" r=".46"/>
<circle cx="59.7" cy="21.6" r=".46"/>
<circle cx="88.9" cy="31.8" r=".46"/>
<circle cx="88.9" cy="39.4" r=".46"/>
<circle cx="106.7" cy="31.8" r=".46"/>
<circle cx="106.7" cy="39.4" r=".46"/>
<circle cx="124.5" cy="20.3" r=".46"/>
<circle cx="129.5" cy="20.3" r=".46"/>
<circle cx="127" cy="20.3" r=".46"/>
<circle cx="95.2" cy="85.1" r=".46"/>
<circle cx="254" cy="43.2" r=".46"/>
<circle cx="254" cy="58.4" r=".46"/>
<circle cx="254" cy="50.8" r=".46"/>
<circle cx="134.6" cy="20.3" r=".46"/>
<circle cx="132.1" cy="20.3" r=".46"/>
<circle cx="137.2" cy="20.3" r=".46"/>
<circle cx="143.5" cy="27.9" r=".46"/>
</g>
<text font-size="2.8" fill="#840000" x="178" y="190.9">Title:</text>
<text font-size="2.1" fill="#006464" x="45.6" y="55.3">U2</text>
<g font-size="2.1" fill="#840000">
<text x="178" y="184">Sheet:</text>
<text x="186.2" y="184">/STM33/</text>
<text x="178" y="186.7">File:</text>
<text x="184.1" y="186.7">STM32_micro.kicad_sch</text>
<text x="178" y="196.9">KiCad</text>
<text x="178" y="194.1">Size:</text>
<text x="184.7" y="194.1">A4</text>
<text x="185.7" y="196.9">E.D.A.</text>
<text x="193.3" y="196.9">9.0.9</text>
<text x="200" y="194.1">Date:</text>
<text x="263" y="194.3">Rev:</text>
<text x="263" y="196.9">Id:</text>
<text x="267.1" y="196.9">7/8</text>
</g>
<g font-size="1.8" fill="#840000">
<text x="35" y="11.9">1</text>
<text x="85" y="11.9">2</text>
<text x="135" y="11.9">3</text>
<text x="185" y="11.9">4</text>
<text x="235" y="11.9">5</text>
<text x="285" y="11.9">6</text>
<text x="10.3" y="35.9">A</text>
<text x="285.3" y="35.9">A</text>
<text x="10.3" y="85.9">B</text>
<text x="285.3" y="85.9">B</text>
<text x="10.3" y="135.9">C</text>
<text x="285.3" y="135.9">C</text>
<text x="10.3" y="185.9">D</text>
<text x="285.3" y="185.9">D</text>
<text x="35" y="199.9">1</text>
<text x="85" y="199.9">2</text>
<text x="135" y="199.9">3</text>
<text x="185" y="199.9">4</text>
<text x="235" y="199.9">5</text>
<text x="285" y="199.9">6</text>
</g>
<g font-size="1.8" fill="#725600">
<text x="104.6" y="21.2">VCC_MCU_3V3</text>
<text x="171.6" y="55.5">TSP_I_MON</text>
<text x="185.4" y="74.7">File:</text>
<text x="190.6" y="74.7">USB_FS.kicad_sch</text>
<text x="64.8" y="83.4">ADC_V_CLK_OUT</text>
<text x="69.8" y="80.9">ADC_V_DIN</text>
<text x="65.3" y="89.8">ADC_I_CLK_OUT</text>
<text x="65.8" y="92.3">ADC_V_DIAG_IN</text>
<text x="14.4" y="102.5">VCC_MCU_3V3</text>
<text x="17" y="125.3">VCC_MCU_3V3</text>
<text x="34.3" y="122.4">File:</text>
<text x="39.5" y="122.4">Buttons.kicad_sch</text>
<text x="82.8" y="124.1">ADC_I_DIAG_IN</text>
<text x="86.8" y="121.5">ADC_I_DIN</text>
<text x="246.4" y="144.8">File:</text>
<text x="251.6" y="144.8">Ethernet.kicad_sch</text>
<text x="185.4" y="160.2">File:</text>
<text x="190.6" y="160.2">ext_out.kicad_sch</text>
</g>
<g font-size="1.8" fill="#006464">
<text x="146.1" y="23.7">FB1</text>
<text x="206.3" y="21.7">OLED_I2C</text>
<text x="233.5" y="21.9">UART_DEBUG</text>
<text x="263.7" y="21.9">PROG_DEBUG</text>
<text x="21.6" y="25">C1</text>
<text x="21.6" y="27.5">100n</text>
<text x="31.8" y="25">C2</text>
<text x="31.8" y="27.5">100n</text>
<text x="41.9" y="25">C3</text>
<text x="41.9" y="27.5">100n</text>
<text x="52.1" y="25">C4</text>
<text x="52.1" y="27.5">100n</text>
<text x="62.2" y="25">C5</text>
<text x="62.2" y="27.5">100n</text>
<text x="72.4" y="24.4">C6</text>
<text x="72.4" y="27">4.7u</text>
<text x="91.7" y="27.5">RESET_SW</text>
<text x="93.5" y="25">RESET</text>
<text x="146.1" y="26.2">1000Ohm</text>
<text x="213.4" y="27.5">J9</text>
<text x="242.1" y="27.5">J8</text>
<text x="272.6" y="27.5">J6</text>
<text x="17" y="35.2">GND</text>
<text x="78.3" y="33.8" transform="rotate(-90 78.3 33.8)">GND</text>
<text x="230.4" y="35.4">GND</text>
<text x="259.6" y="35.2">GND</text>
<text x="70.4" y="38.5">R27</text>
<text x="70.6" y="40.5">10k</text>
<text x="94.8" y="37.4">C11</text>
<text x="114.8" y="40.2">NRST</text>
<text x="125.3" y="39.4" transform="rotate(-90 125.3 39.4)">VBAT</text>
<text x="127.9" y="38.6" transform="rotate(-90 127.9 38.6)">VDD</text>
<text x="130.4" y="38.6" transform="rotate(-90 130.4 38.6)">VDD</text>
<text x="132.9" y="38.6" transform="rotate(-90 132.9 38.6)">VDD</text>
<text x="135.5" y="38.6" transform="rotate(-90 135.5 38.6)">VDD</text>
<text x="138" y="38.6" transform="rotate(-90 138 38.6)">VDD</text>
<text x="140.6" y="39.7" transform="rotate(-90 140.6 39.7)">VDDA</text>
<text x="145.6" y="40.2">PA0</text>
<text x="201.2" y="37.9">GND</text>
<text x="255.9" y="41.5">R64</text>
<text x="260.2" y="41.5">49.9</text>
<text x="21.6" y="44">C7</text>
<text x="21.6" y="46.6">100n</text>
<text x="52.1" y="46.6">Boot</text>
<text x="53.2" y="44">J1</text>
<text x="94.2" y="43.3">100n</text>
<text x="114.8" y="45.3">BOOT0</text>
<text x="145.6" y="42.8">PA1</text>
<text x="145.6" y="45.3">PA2</text>
<text x="145.6" y="47.9">PA3</text>
<text x="226.1" y="42.8">SPI_EXT</text>
<text x="256.3" y="47.1">C53</text>
<text x="266.6" y="46.1">ADC_EXT_CONN</text>
<text x="70.4" y="50.4">R28</text>
<text x="71.7" y="52.9">R39</text>
<text x="114.8" y="50.4">VREF+</text>
<text x="145.6" y="50.4">PA4</text>
<text x="145.6" y="52.9">PA5</text>
<text x="233.7" y="50.4">J11</text>
<text x="248.5" y="52.8" transform="rotate(-90 248.5 52.8)">GND</text>
<text x="256.5" y="49.1">5n</text>
<text x="275.8" y="51.7">J10</text>
<text x="17" y="54.2">GND</text>
<text x="29.5" y="58.5">R31</text>
<text x="37" y="57.5">DSC1001DI1-025.0000</text>
<text x="72.3" y="58">33</text>
<text x="114.8" y="55.5">PH0</text>
<text x="114.8" y="58">PH1</text>
<text x="145.6" y="55.5">PA6</text>
<text x="145.6" y="58">PA7</text>
<text x="185.4" y="59">USB_FS</text>
<text x="256.3" y="56.2">5n</text>
<text x="256.3" y="54.2">C54</text>
<text x="19.1" y="64.4">C12</text>
<text x="29.4" y="60.3">10k</text>
<text x="39.6" y="61.8">VDD</text>
<text x="51.8" y="61.8">OUT</text>
<text x="71.7" y="61.8">R40</text>
<text x="114.8" y="63.1">PE0</text>
<text x="114.8" y="65.6">PE1</text>
<text x="144.4" y="65.6">PA10</text>
<text x="145.6" y="60.6">PA8</text>
<text x="145.6" y="63.1">PA9</text>
<text x="186.9" y="65.6">OTG_USB_ID</text>
<text x="186.9" y="63.1">VCC_USB_IN</text>
<text x="221.5" y="62.1">GND</text>
<text x="256.1" y="61.9">R65</text>
<text x="260.4" y="62.1">49.9</text>
<text x="19.1" y="66.9">100n</text>
<text x="39.6" y="68.2">*STANDBY</text>
<text x="51.6" y="68.2">GND</text>
<text x="72.3" y="66.9">33</text>
<text x="114.8" y="68.2">PE2</text>
<text x="114.8" y="70.7">PE3</text>
<text x="144.4" y="68.2">PA11</text>
<text x="144.4" y="70.7">PA12</text>
<text x="23.4" y="75.8">GND</text>
<text x="61.5" y="75.8">GND</text>
<text x="114.8" y="73.3">PE4</text>
<text x="114.8" y="75.8">PE5</text>
<text x="144.4" y="73.3">PA13</text>
<text x="144.4" y="75.8">PA14</text>
<text x="246.4" y="74.7">Ethernet</text>
<text x="114.8" y="78.3">PE6</text>
<text x="114.8" y="80.9">PE7</text>
<text x="114.8" y="83.4">PE8</text>
<text x="144.4" y="78.3">PA15</text>
<text x="145.4" y="83.4">PB0</text>
<text x="247.8" y="80.5">3V3</text>
<text x="247.8" y="83.4">OSC_25MHz</text>
<text x="114.8" y="86">PE9</text>
<text x="114.8" y="88.5">PE10</text>
<text x="145.4" y="86">PB1</text>
<text x="145.4" y="88.5">PB2</text>
<text x="247.8" y="87.2">RESET</text>
<text x="114.8" y="91">PE11</text>
<text x="114.8" y="93.6">PE12</text>
<text x="145.4" y="91">PB3</text>
<text x="145.4" y="93.6">PB4</text>
<text x="34.3" y="98.8">Buttons</text>
<text x="114.8" y="96.1">PE13</text>
<text x="114.8" y="98.7">PE14</text>
<text x="114.8" y="101.2">PE15</text>
<text x="145.4" y="96.1">PB5</text>
<text x="145.4" y="98.7">PB6</text>
<text x="145.4" y="101.2">PB7</text>
<text x="35.8" y="102.5">VCC_3V3</text>
<text x="42.4" y="106.3">BUTT_1</text>
<text x="114.8" y="106.3">PD0</text>
<text x="145.4" y="103.7">PB8</text>
<text x="145.4" y="106.3">PB9</text>
<text x="42.4" y="108.8">BUTT_2</text>
<text x="42.4" y="111.4">BUTT_3</text>
<text x="43.3" y="113.9">ENC_A</text>
<text x="114.8" y="108.8">PD1</text>
<text x="114.8" y="111.4">PD2</text>
<text x="114.8" y="113.9">PD3</text>
<text x="144.2" y="108.8">PB10</text>
<text x="144.2" y="111.4">PB11</text>
<text x="144.2" y="113.9">PB12</text>
<text x="39.9" y="119">ENC_BUTT</text>
<text x="43.1" y="116.4">ENC_B</text>
<text x="114.8" y="116.4">PD4</text>
<text x="114.8" y="119">PD5</text>
<text x="144.2" y="116.4">PB13</text>
<text x="144.2" y="119">PB14</text>
<text x="114.8" y="121.5">PD6</text>
<text x="114.8" y="124.1">PD7</text>
<text x="144.2" y="121.5">PB15</text>
<text x="22.1" y="130.4">Free_pins</text>
<text x="24.9" y="127.9">J15</text>
<text x="114.8" y="126.6">PD8</text>
<text x="114.8" y="129.1">PD9</text>
<text x="114.8" y="131.7">PD10</text>
<text x="143.2" y="131.7">PC2_C</text>
<text x="145.4" y="126.6">PC0</text>
<text x="145.4" y="129.1">PC1</text>
<text x="114.8" y="134.2">PD11</text>
<text x="114.8" y="136.8">PD12</text>
<text x="143.2" y="134.2">PC3_C</text>
<text x="145.4" y="136.8">PC4</text>
<text x="114.8" y="139.3">PD13</text>
<text x="114.8" y="141.8">PD14</text>
<text x="145.4" y="139.3">PC5</text>
<text x="145.4" y="141.8">PC6</text>
<text x="185.4" y="143.7">EXT_OUT</text>
<text x="73" y="149.5" transform="rotate(-90 73 149.5)">D5</text>
<text x="83.4" y="149.5" transform="rotate(-90 83.4 149.5)">D2</text>
<text x="114.8" y="144.4">PD15</text>
<text x="114.8" y="149.5">VCAP</text>
<text x="145.4" y="144.4">PC7</text>
<text x="145.4" y="146.9">PC8</text>
<text x="145.4" y="149.5">PC9</text>
<text x="186.9" y="149.5">IN_1</text>
<text x="66.6" y="151.7" transform="rotate(-90 66.6 151.7)">LED_GR</text>
<text x="76.8" y="152.3" transform="rotate(-90 76.8 152.3)">LED_RED</text>
<text x="94" y="152">C9</text>
<text x="94" y="154.5">2.2u</text>
<text x="103.6" y="154.5">100n</text>
<text x="103.6" y="152">C10</text>
<text x="114.8" y="152">VCAP</text>
<text x="144.2" y="152">PC10</text>
<text x="144.2" y="154.5">PC11</text>
<text x="186.9" y="154.5">IN_2</text>
<text x="33.5" y="159.6">GND</text>
<text x="66.9" y="160.3" transform="rotate(-90 66.9 160.3)">R30</text>
<text x="72" y="160.5" transform="rotate(-90 72 160.5)">680</text>
<text x="77.6" y="160.3" transform="rotate(-90 77.6 160.3)">R29</text>
<text x="82.1" y="160.5" transform="rotate(-90 82.1 160.5)">680</text>
<text x="144.2" y="157.1">PC12</text>
<text x="144.2" y="159.6">PC13</text>
<text x="89.4" y="163.4">GND</text>
<text x="144.2" y="162.2">PC14</text>
<text x="144.2" y="164.7">PC15</text>
<text x="66.5" y="172.3">GND</text>
<text x="76.7" y="172.3">GND</text>
<text x="132.9" y="168.4" transform="rotate(-90 132.9 168.4)">VSS</text>
<text x="135.5" y="168.4" transform="rotate(-90 135.5 168.4)">VSSA</text>
<text x="136.8" y="172.3">U1</text>
<text x="136.8" y="174.9">STM32H750VBTx</text>
<text x="130" y="186.3">GND</text>
</g>
<g font-size="1.8" fill="#a90000">
<text x="206.9" y="23.9">1</text>
<text x="236.1" y="23.9">1</text>
<text x="266.6" y="23.9">1</text>
<text x="206.9" y="26.4">2</text>
<text x="206.9" y="29">3</text>
<text x="236.1" y="26.4">2</text>
<text x="236.1" y="29">3</text>
<text x="266.6" y="26.4">2</text>
<text x="266.6" y="29">3</text>
<text x="124.2" y="32.5" transform="rotate(-90 124.2 32.5)">6</text>
<text x="126.7" y="33.1" transform="rotate(-90 126.7 33.1)">11</text>
<text x="129.3" y="33.1" transform="rotate(-90 129.3 33.1)">27</text>
<text x="131.8" y="33.1" transform="rotate(-90 131.8 33.1)">50</text>
<text x="134.4" y="33.1" transform="rotate(-90 134.4 33.1)">75</text>
<text x="136.9" y="33.7" transform="rotate(-90 136.9 33.7)">100</text>
<text x="139.4" y="33.1" transform="rotate(-90 139.4 33.1)">21</text>
<text x="206.9" y="31.5">4</text>
<text x="63.4" y="41.7">3</text>
<text x="110.4" y="39.1">14</text>
<text x="151.1" y="39.1">22</text>
<text x="151.1" y="41.7">23</text>
<text x="63.4" y="46.7">1</text>
<text x="63.4" y="44.2">2</text>
<text x="110.4" y="44.2">94</text>
<text x="151.1" y="44.2">24</text>
<text x="151.1" y="46.7">25</text>
<text x="227.3" y="45.5">1</text>
<text x="110.4" y="49.3">20</text>
<text x="151.1" y="49.3">28</text>
<text x="151.1" y="51.8">29</text>
<text x="227.3" y="48">2</text>
<text x="227.3" y="50.5">3</text>
<text x="227.3" y="53.1">4</text>
<text x="270.4" y="48">1</text>
<text x="270.4" y="50.5">2</text>
<text x="270.4" y="53.1">3</text>
<text x="110.4" y="54.4">12</text>
<text x="110.4" y="56.9">13</text>
<text x="151.1" y="54.4">30</text>
<text x="151.1" y="56.9">31</text>
<text x="151.1" y="59.4">67</text>
<text x="227.3" y="55.6">5</text>
<text x="36.8" y="60.7">4</text>
<text x="57.1" y="60.7">3</text>
<text x="110.4" y="62">97</text>
<text x="110.4" y="64.5">98</text>
<text x="151.1" y="62">68</text>
<text x="151.1" y="64.5">69</text>
<text x="36.8" y="67.1">1</text>
<text x="57.1" y="67.1">2</text>
<text x="111.1" y="67.1">1</text>
<text x="111.1" y="69.6">2</text>
<text x="151.1" y="67.1">70</text>
<text x="151.1" y="69.6">71</text>
<text x="111.1" y="72.1">3</text>
<text x="111.1" y="74.7">4</text>
<text x="111.1" y="77.2">5</text>
<text x="151.1" y="72.1">72</text>
<text x="151.1" y="74.7">76</text>
<text x="151.1" y="77.2">77</text>
<text x="110.4" y="79.8">37</text>
<text x="110.4" y="82.3">38</text>
<text x="151.1" y="82.3">34</text>
<text x="110.4" y="84.8">39</text>
<text x="110.4" y="87.4">40</text>
<text x="110.4" y="89.9">41</text>
<text x="151.1" y="84.8">35</text>
<text x="151.1" y="87.4">36</text>
<text x="151.1" y="89.9">89</text>
<text x="110.4" y="92.5">42</text>
<text x="110.4" y="95">43</text>
<text x="151.1" y="92.5">90</text>
<text x="151.1" y="95">91</text>
<text x="110.4" y="97.5">44</text>
<text x="110.4" y="100.1">45</text>
<text x="151.1" y="97.5">92</text>
<text x="151.1" y="100.1">93</text>
<text x="110.4" y="105.2">81</text>
<text x="110.4" y="107.7">82</text>
<text x="151.1" y="102.6">95</text>
<text x="151.1" y="105.2">96</text>
<text x="151.1" y="107.7">46</text>
<text x="110.4" y="110.2">83</text>
<text x="110.4" y="112.8">84</text>
<text x="151.1" y="110.2">47</text>
<text x="151.1" y="112.8">51</text>
<text x="110.4" y="115.3">85</text>
<text x="110.4" y="117.9">86</text>
<text x="151.1" y="115.3">52</text>
<text x="151.1" y="117.9">53</text>
<text x="110.4" y="120.4">87</text>
<text x="110.4" y="122.9">88</text>
<text x="110.4" y="125.5">55</text>
<text x="151.1" y="120.4">54</text>
<text x="151.1" y="125.5">15</text>
<text x="110.4" y="128">56</text>
<text x="110.4" y="130.6">57</text>
<text x="151.1" y="128">16</text>
<text x="151.1" y="130.6">17</text>
<text x="29.1" y="135.6">7</text>
<text x="29.1" y="133.1">8</text>
<text x="110.4" y="133.1">58</text>
<text x="110.4" y="135.6">59</text>
<text x="151.1" y="133.1">18</text>
<text x="151.1" y="135.6">32</text>
<text x="29.1" y="143.3">4</text>
<text x="29.1" y="140.7">5</text>
<text x="29.1" y="138.2">6</text>
<text x="110.4" y="138.2">60</text>
<text x="110.4" y="140.7">61</text>
<text x="110.4" y="143.3">62</text>
<text x="151.1" y="138.2">33</text>
<text x="151.1" y="140.7">63</text>
<text x="151.1" y="143.3">64</text>
<text x="29.1" y="148.3">2</text>
<text x="29.1" y="145.8">3</text>
<text x="110.4" y="148.3">48</text>
<text x="151.1" y="145.8">65</text>
<text x="151.1" y="148.3">66</text>
<text x="29.1" y="150.9">1</text>
<text x="110.4" y="150.9">73</text>
<text x="151.1" y="150.9">78</text>
<text x="151.1" y="153.4">79</text>
<text x="151.1" y="156">80</text>
<text x="151.7" y="158.5">7</text>
<text x="151.7" y="161">8</text>
<text x="151.7" y="163.6">9</text>
<text x="131.8" y="172.8" transform="rotate(-90 131.8 172.8)">10</text>
<text x="134.4" y="172.8" transform="rotate(-90 134.4 172.8)">19</text>
</g>
<g font-size="1.8" fill="#0f0f0f">
<text x="226.1" y="23.8">UART_TX</text>
<text x="256.5" y="23.8">SWDIO</text>
<text x="144.9" y="28.9">VDDA</text>
<text x="226.1" y="26.3">UART_RX</text>
<text x="256.5" y="26.3">SWCLK</text>
<text x="19.2" y="37.8">VDDA</text>
<text x="212.1" y="47.9">SPI_EXT_MOSI</text>
<text x="212.1" y="45.4">SPI_EXT_MISO</text>
<text x="241.3" y="42.8">ADC_EXT_P</text>
<text x="158.5" y="51.7">ADC_EXT_N</text>
<text x="158.5" y="49.2">ADC_EXT_P</text>
<text x="212.1" y="50.5">EXT_SPI_SCK</text>
<text x="212.1" y="53">EXP_SPI_CS</text>
<text x="241.3" y="58.1">ADC_EXT_N</text>
<text x="77.7" y="63.2">OSC_25MHz</text>
<text x="157.6" y="77.1">EXP_SPI_CS</text>
<text x="162.5" y="74.6">SWCLK</text>
<text x="162.8" y="72">SWDIO</text>
<text x="226.1" y="82.2">OSC_25MHz</text>
<text x="156.6" y="89.8">EXT_SPI_SCK</text>
<text x="226.1" y="86">RESET</text>
<text x="155.8" y="94.9">SPI_EXT_MOSI</text>
<text x="155.8" y="92.4">SPI_EXT_MISO</text>
<text x="155.3" y="100">OLED_I2C_SDA</text>
<text x="155.4" y="102.5">OLED_I2C_SCL</text>
<text x="160.9" y="117.8">UART_TX</text>
<text x="160.6" y="120.3">UART_RX</text>
</g>
<g font-size="1.8" fill="#939391">
<text x="120.4" y="25.8">R1</text>
<text x="120.4" y="28.3">0</text>
<text x="100.4" y="48.1">R2</text>
<text x="100.9" y="52.7">0</text>
<text x="83.4" y="81.9">R62</text>
<text x="93.3" y="81.9">0</text>
<text x="83.4" y="87.7">R63</text>
<text x="93" y="87.7">0</text>
</g>
<g font-size="1.8" fill="#009600">
<text x="102" y="31.4">RESET</text>
<text x="90.2" y="50.5">VDDA</text>
</g>
<g font-size="1.8" fill="#7a00ff">
<text x="157.3" y="41.6">ETH_RX_CLK</text>
<text x="160.5" y="39">ETH_CRS</text>
<text x="159.6" y="44.1">ETH_MDIO</text>
<text x="160.7" y="46.6">ETH_COL</text>
<text x="158.5" y="56.8">ETH_RX_DV</text>
<text x="96.5" y="67">ETH_TXD3</text>
<text x="159.3" y="82.2">ETH_RXD2</text>
<text x="158.7" y="87.3">ETH_TX_ER</text>
<text x="159.3" y="84.7">ETH_RDX3</text>
<text x="226.1" y="91.1">ETH_RXD0</text>
<text x="226.1" y="93.6">ETH_RXD1</text>
<text x="247.8" y="92.3">MII_RXD0</text>
<text x="247.8" y="94.8">MII_RXD1</text>
<text x="226.1" y="101.3">ETH_RX_DV</text>
<text x="226.1" y="98.7">ETH_RDX3</text>
<text x="226.1" y="96.2">ETH_RXD2</text>
<text x="247.8" y="97.4">MII_RXD2</text>
<text x="247.8" y="99.9">MII_RXD3</text>
<text x="158.4" y="107.6">ETH_RX_ER</text>
<text x="226.1" y="106.3">ETH_RX_CLK</text>
<text x="226.1" y="103.8">ETH_RX_ER</text>
<text x="247.8" y="107.5">MII_RX_CLK</text>
<text x="247.8" y="102.5">MII_RX_DV</text>
<text x="247.8" y="105">MII_RX_ER</text>
<text x="158.7" y="110.1">ETH_TX_EN</text>
<text x="159.6" y="112.7">ETH_TXD0</text>
<text x="226.1" y="110.1">ETH_TXD0</text>
<text x="226.1" y="112.7">ETH_TXD1</text>
<text x="247.8" y="111.4">MII_TXD0</text>
<text x="247.8" y="113.9">MII_TXD1</text>
<text x="159.6" y="115.2">ETH_TXD1</text>
<text x="226.1" y="117.8">ETH_TXD3</text>
<text x="226.1" y="115.2">ETH_TXD2</text>
<text x="247.8" y="116.4">MII_TXD2</text>
<text x="247.8" y="119">MII_TXD3</text>
<text x="226.1" y="120.3">ETH_TX_CLK</text>
<text x="226.1" y="122.8">ETH_TX_EN</text>
<text x="226.1" y="125.4">ETH_TX_ER</text>
<text x="247.8" y="121.5">MII_TX_CLK</text>
<text x="247.8" y="124.1">MII_TX_EN</text>
<text x="159.6" y="130.5">ETH_TXD2</text>
<text x="160.3" y="127.9">ETH_MDC</text>
<text x="226.1" y="131.7">ETH_COL</text>
<text x="226.1" y="129.2">ETH_CRS</text>
<text x="247.8" y="130.4">MII_CRS</text>
<text x="247.8" y="126.6">MII_TX_ER_nINT</text>
<text x="157.6" y="133">ETH_TX_CLK</text>
<text x="159.3" y="135.5">ETH_RXD0</text>
<text x="226.1" y="135.5">ETH_MDIO</text>
<text x="247.8" y="132.9">MII_COL</text>
<text x="247.8" y="136.8">MII_MDIO</text>
<text x="159.3" y="138.1">ETH_RXD1</text>
<text x="226.1" y="138.1">ETH_MDC</text>
<text x="247.8" y="139.3">MII_MDC</text>
</g>
<g font-size="1.8" fill="#ff00e0">
<text x="186.9" y="68.2">OTG_USB_DN</text>
<text x="186.9" y="70.7">OTG_USB_DP</text>
</g>
<g font-size="1.4" fill="#725600">
<text x="21.5" y="18.5">VCC_MCU_3V3</text>
<text x="192.9" y="23.6">VCC_MCU_3V3</text>
<text x="79.9" y="47.7">VCC_MCU_3V3</text>
<text x="13.5" y="59.2">VCC_MCU_3V3</text>
<text x="224.3" y="79.5">VCC_MCU_3V3</text>
</g>
<g font-size="1.4" fill="#0f0f0f">
<text x="191.8" y="28.9">OLED_I2C_SCL</text>
<text x="191.8" y="26.4">OLED_I2C_SDA</text>
</g>
</svg>
